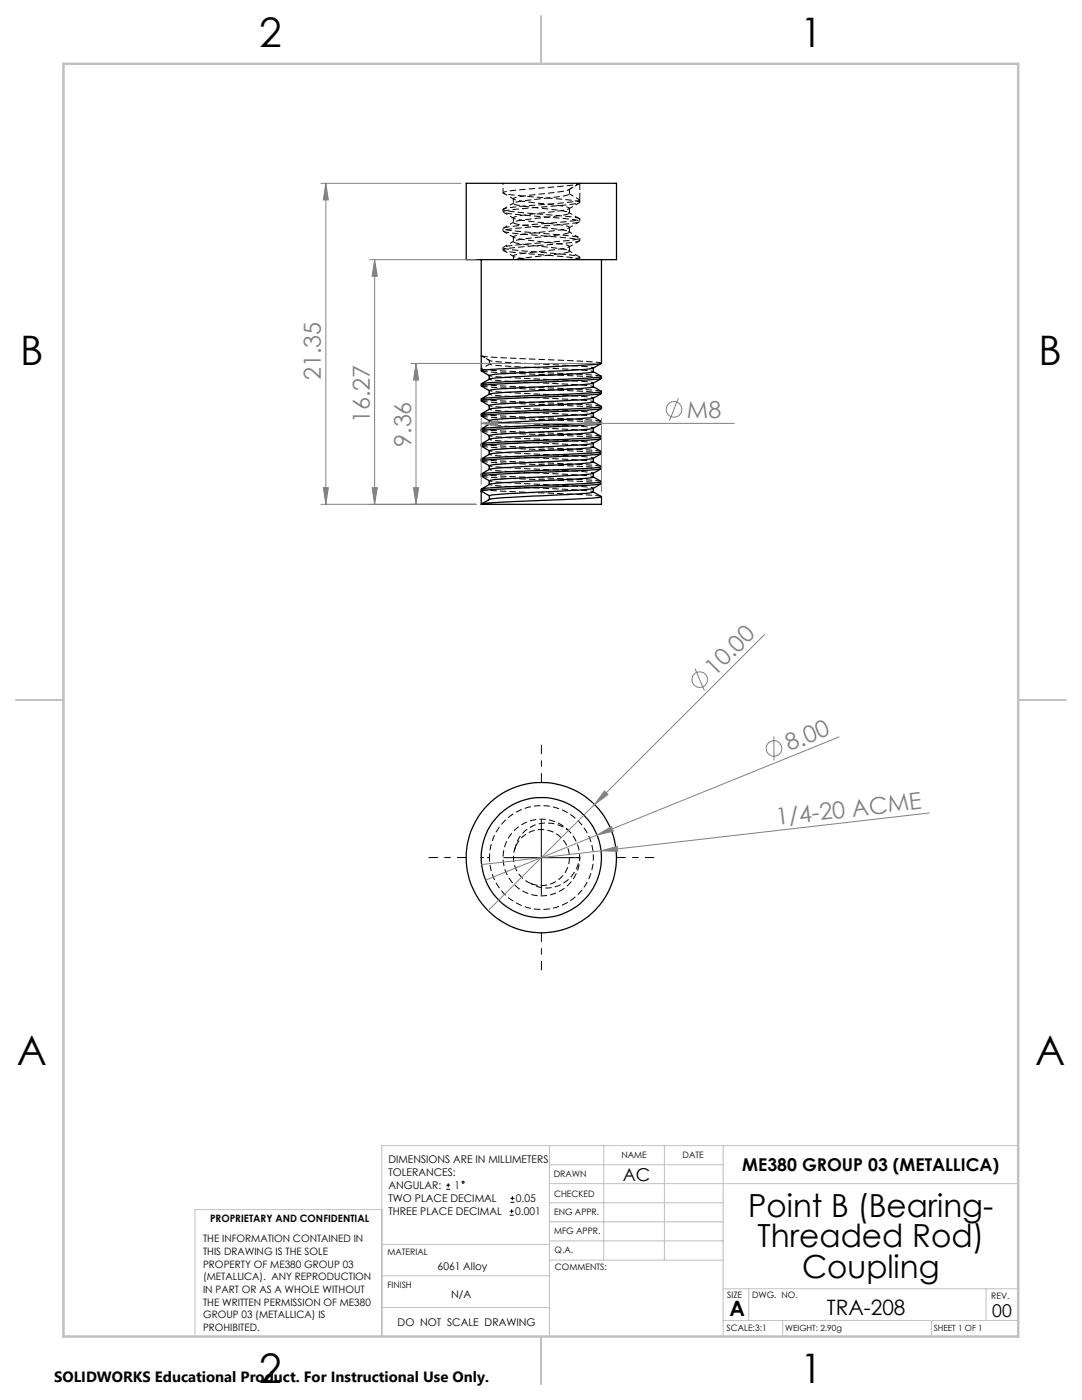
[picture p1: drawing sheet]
<svg xmlns="http://www.w3.org/2000/svg" width="216mm" height="279mm" viewBox="0 0 216 279" stroke-linecap="round" stroke-linejoin="round" font-family="sans-serif">
<path d="M97.7 171.1h-1.7M113.4 165.7a6.6 6.6 0 0 0-10.5 3.3" fill="none" stroke="#000" stroke-width=".2" stroke-dasharray="1.3 .6" stroke-dashoffset=".8" stroke-linecap="butt"/>
<g fill="none" stroke="#000" stroke-width=".2" stroke-dasharray="1.3 .6" stroke-dashoffset=".4" stroke-linecap="butt">
<path d="M100.4 38.5l2.1 1.3M113.4 37.9l2-1.2M113.6 37.8l2.1-1.2M115.7 39.9l-2.1-1.2M100.4 42.4l2.1 1.2M100.4 46.2l2.1 1.2M100.4 50l2.1 1.2M102.4 51.1v.7M102.5 44.3l-2.1 1.2M102.5 48.1l-2.1 1.2M102.5 40.5l-2.1 1.2M113.5 49.3l2.1-1.2"/>
<path d="M113.5 45.5l2.1-1.2M113.5 41.7l2.1-1.2M115.5 47.4l-2.1-1.2M115.5 51.2l-2.1-1.2M115.5 43.6l-2.1-1.2M97.7 72.7v-.8M97.7 171.1a10.4 10.4 0 0 1 15.1-9.2 10.4 10.4 0 0 1 1.2 17.7 10.4 10.4 0 0 1-16.3-7.1v-1.4"/>
</g>
<path d="M118.4 77.2l-3-.4-15.6-.8-1.8-.2-.3-.1v-.1M118.4 98.2l-3-.4-15.6-.8-1.8-.2-.3-.1v-.1M118.4 95.2l-3-.4-15.6-.8-1.8-.2-.3-.1v-.1M118.4 92.2l-3-.4-15.6-.8-1.8-.2-.3-.1v-.1M118.4 89.2l-3-.4-15.6-.8-1.8-.2-.3-.1v-.1M118.4 86.2l-3-.4-15.6-.8-1.8-.2-.3-.1v-.1M118.4 83.2l-3-.4-15.6-.8-1.8-.2-.3-.1v-.1M118.4 80.2l-3-.4-15.6-.8-1.8-.2-.3-.1v-.1M115.7 171.1h-2.1" fill="none" stroke="#000" stroke-width=".2" stroke-dasharray="1.3 .6" stroke-dashoffset=".6" stroke-linecap="butt"/>
<path d="M102.4 39.7v.9M113.6 38.7v-.9M115.7 39.9a29.8 29.8 0 0 1-7.5 .9 36.1 36.1 0 0 0-7.8 1 27.1 27.1 0 0 0 7 .9l.7 .1a39.1 39.1 0 0 1 7.6 .9 3 3 0 0 1-2.1 .5l-3.9 .3a61.9 61.9 0 0 0-9.3 1.1 20.4 20.4 0 0 0 5.9 .8l7.2 .6a3.4 3.4 0 0 1 2.2 .5l-.3 .2a60.6 60.6 0 0 1-8.9 .9 30.3 30.3 0 0 0-6.1 .8v.1a49.7 49.7 0 0 0 8.9 1l1 .1a22.8 22.8 0 0 1 5.4 .7l-.4 .2-1.9 .3M115.7 36.6a28.9 28.9 0 0 1-7.3 .9l-1.3 .1a29 29 0 0 0-6.7 .9 71.7 71.7 0 0 0 10.9 1.2l3 .3a1.76 1.76 0 0 1 1.4 .4 64.5 64.5 0 0 1-10.3 1.1l-3.6 .4a1.97 1.97 0 0 0-1.4 .4 51.2 51.2 0 0 0 9.5 1.1l4.3 .4 1.5 .4a6.7 6.7 0 0 1-3.3 .6l-5.6 .4a24 24 0 0 0-6.4 .9 43.5 43.5 0 0 0 8.7 1 25.4 25.4 0 0 1 6.6 .9 31 31 0 0 1-7.4 .9l-1.3 .1a26.7 26.7 0 0 0-6.6 .9 29.4 29.4 0 0 0 7.3 .9l1.3 .1a33.3 33.3 0 0 1 6.7 .8M102.4 43.5v.9M102.4 47.3v.9M113.6 42.5v-.9M113.6 46.3v-.9M113.6 50.1v-.9M102.9 169l-.3 .9M113.5 165.8a7.7 7.7 0 0 0-12.1 1.5 7.7 7.7 0 0 0 4.6 11.2 7.7 7.7 0 0 0 9.7-7.4M115.7 171.1a7.7 7.7 0 0 0-2.3-5.4" fill="none" stroke="#000" stroke-width=".2" stroke-dasharray="1.3 .6" stroke-dashoffset=".5" stroke-linecap="butt"/>
<path d="M105.9 176.3a5.6 5.6 0 0 0 7.3-3 5.6 5.6 0 0 0-3-7.3 5.6 5.6 0 0 0-7.3 3" fill="none" stroke="#000" stroke-width=".2" stroke-dasharray="1.3 .6" stroke-dashoffset="-.2" stroke-linecap="butt"/>
<g fill="none" stroke="#000" stroke-width=".2" stroke-dasharray="1.3 .6" stroke-linecap="butt">
<path d="M100.4 49.4v.5M100.4 45.6v.5M100.4 41.8v.5M115.7 40.4v-.5M115.7 44.2v-.5M115.7 48v-.5M115.7 51.8v-.5M97.7 77.9v.1M97.7 74.9v.1M118.4 77.2v-.1M118.4 74.2v-.1M120 78.1a324.2 324.2 0 0 0-20.5-1.1l-3.5-.4"/>
<path d="M120 75.1a324.2 324.2 0 0 0-20.5-1.1l-3.5-.4M97.7 99.7v-.1M97.7 92.9v.1M97.7 89.9v.1M97.7 86.9v.1M97.7 83.9v.1M97.7 80.9v.1M97.7 95.9v.1M118.4 95.2v-.1M118.4 92.2v-.1M118.4 89.2v-.1M118.4 86.2v-.1"/>
<path d="M118.4 83.2v-.1M118.4 80.2v-.1M118.4 98.2v-.1M120 99.1a324.4 324.4 0 0 0-20.5-1.1l-3.5-.4M120 96.1a324.2 324.2 0 0 0-20.5-1.1l-3.5-.4M120 93.1a324.4 324.4 0 0 0-20.5-1.1l-3.5-.4M120 90.1a324.2 324.2 0 0 0-20.5-1.1l-3.5-.4M120 87.1a324.2 324.2 0 0 0-20.5-1.1l-3.5-.4M120 84.1a324.2 324.2 0 0 0-20.5-1.1l-3.5-.4M120 81.1a324.2 324.2 0 0 0-20.5-1.1l-3.5-.4M115.7 171.1v-.1"/>
</g>
<path d="M113.6 37.8a18.6 18.6 0 0 1-5.8 .9l-3.4 .4a2.77 2.77 0 0 0-1.9 .6 37.2 37.2 0 0 0 7.8 1.2l1.1 .1a3.9 3.9 0 0 1 2.2 .6 12.2 12.2 0 0 1-4.4 .8l-4.3 .5a3.7 3.7 0 0 0-2.4 .6 42.2 42.2 0 0 0 8 1.2l1 .1a3.3 3.3 0 0 1 2.1 .6 13.5 13.5 0 0 1-4.6 .8l-4.3 .5a4.3 4.3 0 0 0-2.3 .6 7.1 7.1 0 0 0 3.5 .7 40.7 40.7 0 0 1 7.7 1.1v.1a30.4 30.4 0 0 1-7.1 1.1l-1.7 .2a4.9 4.9 0 0 0-2.4 .6 3.5 3.5 0 0 0 2.2 .5l1.3 .2M118.4 79.5l-.3-.2-1.8-.2-15.6-.8-3-.4M118.4 76.5l-.3-.2-1.8-.2-15.6-.8-3-.4M118.4 73.5l-.3-.2-1.8-.2-15.6-.8-3-.4M118.4 74.2l-3-.4-15.6-.8-2.1-.3M118.4 97.5l-.3-.2-1.8-.2-15.6-.8-3-.4M118.4 94.5l-.3-.2-1.8-.2-15.6-.8-3-.4M118.4 91.5l-.3-.2-1.8-.2-15.6-.8-3-.4M118.4 88.5l-.3-.2-1.8-.2-15.6-.8-3-.4M118.4 85.5l-.3-.2-1.8-.2-15.6-.8-3-.4M118.4 82.5l-.3-.2-1.8-.2-15.6-.8-3-.4M105.9 176.3a6.6 6.6 0 0 0 9.8-5.2" fill="none" stroke="#000" stroke-width=".2" stroke-dasharray="1.3 .6" stroke-dashoffset=".7" stroke-linecap="butt"/>
<path d="M120 78.5a197.6 197.6 0 0 0-17.2-1l-6.7-.5M120 75.5a197.6 197.6 0 0 0-17.2-1l-6.7-.5M120 72.5a197.6 197.6 0 0 0-17.2-1l-6.7-.5M120 96.5a197.6 197.6 0 0 0-17.2-1l-6.7-.5M120 93.5a197.6 197.6 0 0 0-17.2-1l-6.7-.5M120 90.5a197.6 197.6 0 0 0-17.2-1l-6.7-.5M120 87.5a197.6 197.6 0 0 0-17.2-1l-6.7-.5M120 84.5a197.6 197.6 0 0 0-17.2-1l-6.7-.5M120 81.5a197.6 197.6 0 0 0-17.2-1l-6.7-.5M102.9 169a5.6 5.6 0 0 0 3 7.3" fill="none" stroke="#000" stroke-width=".2" stroke-dasharray="1.3 .6" stroke-dashoffset=".1" stroke-linecap="butt"/>
<g fill="none" stroke="#000" stroke-width=".25">
<path d="M93 36.6h30v15.2h-30zM96 51.8v22.2M120 51.8l-.1 20.8-3.4 .3-17 .7-2.8 .2-.7 .2h.1M96.1 77l1.5 1M96.1 74l1.5 1M118.4 79.5a209.5 209.5 0 0 1-16.7 1l-4 .4-.1 .8M118.4 77.2l1.6 .9a149.7 149.7 0 0 1-15.9 .9l-7.8 .5-.3 .1v.4M118.4 74.2l1.6 .9a141.9 141.9 0 0 1-14.6 .9l-8.2 .4-1.2 .2v.4M118.4 77.2l-3 .4-16.4 .9a4.1 4.1 0 0 0-2.9 1.1M118.4 74.2l-3 .4-16.4 .8a4.5 4.5 0 0 0-2.9 1.2M118.4 79.4v.8M118.4 76.4v.8"/>
<path d="M118.4 73.4v.8M120 78.5l-1.6 1M120 75.5l-.8 .5a4.8 4.8 0 0 1-3 .8l-3 .1a161.9 161.9 0 0 0-15.6 1v.8M120 72.5a6.3 6.3 0 0 1-4.6 1.3l-2.2 .1a161.9 161.9 0 0 0-15.6 1v.8M120 78.1l-.1 .5-2.5 .2-17.9 .8-2.8 .2-.7 .2h.1M120 75.1l-.1 .5-1.7 .2-18.7 .8-2.8 .2-.7 .2h.1M96.1 92.1l1.5 .9M96.1 89.1l1.5 .9M96.1 86.1l1.5 .9M96.1 83.1l1.5 .9M96.1 80l1.5 1M96.1 95.1l1.5 .9"/>
<path d="M97.6 93v.7M97.6 90v.7M97.6 87v.7M97.6 96v.7M97.6 99v.7M118.4 82.5a209.5 209.5 0 0 1-16.7 1l-4 .4-.1 .8M118.4 97.5l-3 .3-14.7 .8-2.3 .1-.8 .3M118.4 94.5l-3 .3-12.6 .7a17.7 17.7 0 0 0-5.2 .5M118.4 91.5a209.5 209.5 0 0 1-16.7 1l-2.7 .2-1.4 .3M118.4 88.5a209.5 209.5 0 0 1-16.7 1l-2.7 .2-1.4 .3M118.4 95.2l1.6 .9a158.9 158.9 0 0 1-15.9 .9l-5.5 .3-2.5 .3-.1 3M118.4 92.2l1.6 .9a158.9 158.9 0 0 1-15.9 1l-7.8 .4-.3 .1v.4"/>
<path d="M118.4 89.2l1.6 .9a158.9 158.9 0 0 1-15.9 1l-7.8 .4-.3 .1v.4M118.4 86.2l1.6 .9a158.9 158.9 0 0 1-15.9 1l-7.8 .4-.3 .1v.4M118.4 83.2l1.6 .9a141.9 141.9 0 0 1-14.6 .9l-8.2 .4-1.1 .2-.1 .4M118.4 80.2l1.6 .9a141.9 141.9 0 0 1-14.6 .9l-8.2 .4-1.1 .2-.1 .4M118.4 95.2a70 70 0 0 1-10.4 .8l-9 .4a3 3 0 0 0-2.1 .7l-.8 .5M118.4 92.2l-.8 .2-3.3 .2-15.3 .9a4.1 4.1 0 0 0-2.9 1.1M118.4 89.2l-.8 .2-3.3 .2-15.3 .9a4.1 4.1 0 0 0-2.9 1.1M118.4 86.2l-.8 .2-3.3 .2-15.3 .9a4.1 4.1 0 0 0-2.9 1.1M118.4 83.2l-.8 .2-3.3 .2-15.3 .9a4.1 4.1 0 0 0-2.9 1.1M118.4 80.2l-3 .4-16.4 .9a4.1 4.1 0 0 0-2.9 1.1M118.4 98.2a70 70 0 0 1-10.4 .8l-9 .4a3 3 0 0 0-2.1 .7l-.8 .5M118.4 98.2l1.5 1a199.1 199.1 0 0 1-17.1 .9l-2.3 .1a16.3 16.3 0 0 0-4.5 .4"/>
<path d="M118.4 94.5v.7M118.4 91.5v.7M118.4 88.5v.7M118.4 85.4v.8M118.4 82.4v.8M118.4 97.5v.7M120 93.5l-1.6 1M120 90.5l-1.6 1M120 87.5l-1.6 1M120 84.5l-.8 .5a4.8 4.8 0 0 1-3 .8l-13.4 .6a19 19 0 0 0-5.2 .6M120 81.5l-1.6 1M120 96.5l-1.6 1"/>
<path d="M120 96.1v.4a141.9 141.9 0 0 1-14.6 .9l-7.5 .3-1.9 .3 1.6 1M120 93.1v.4a141.9 141.9 0 0 1-14.6 .9l-7.5 .3-1.6 .2-.3 .1 .1 .1M120 90.1v.4a39.8 39.8 0 0 1-8 .6 187.8 187.8 0 0 0-15.9 .9v.1M120 87.1v.4a39.8 39.8 0 0 1-8 .6 187.8 187.8 0 0 0-15.9 .9v.1M120 84.1v.4a35.6 35.6 0 0 1-6.8 .6l-13.7 .5-2.8 .2-.6 .1v.2M120 81.1l-.1 .5-2.5 .2-17.9 .8-2.8 .2-.6 .1v.2M120 99.1v1.5h-24"/>
<circle cx="108" cy="171.1" r="15"/>
<circle cx="108" cy="171.2" r="12"/>
</g>
<path d="M96 73.6l1.7-.9M96.1 71l1.6 1M97.7 71.9l-1.7-.9M97.7 99.7l-1.6 .9" fill="none" stroke="#000" stroke-width=".2" stroke-dasharray="1.3 .6" stroke-dashoffset=".9" stroke-linecap="butt"/>
<path d="M113.6 38.7a18.6 18.6 0 0 1-5.8 1l-3.4 .4a2.77 2.77 0 0 0-1.9 .6 37.2 37.2 0 0 0 7.8 1.1l1.1 .2a3.9 3.9 0 0 1 2.2 .5 12.2 12.2 0 0 1-4.4 .8l-4.3 .5a3.7 3.7 0 0 0-2.4 .7 42.2 42.2 0 0 0 8 1.2l1 .1a3.3 3.3 0 0 1 2.1 .5 13.5 13.5 0 0 1-4.6 .9l-4.3 .5a4.3 4.3 0 0 0-2.3 .5 7.1 7.1 0 0 0 3.5 .7 40.8 40.8 0 0 1 7.7 1.2v.1a30.4 30.4 0 0 1-7.1 1.1l-3.6 .5M115.7 36.6v3.3" fill="none" stroke="#000" stroke-width=".2" stroke-dasharray="1.3 .6" stroke-dashoffset="-.1" stroke-linecap="butt"/>
<path d="M100.4 36.6v1.9" fill="none" stroke="#000" stroke-width=".2" stroke-dasharray="1.3 .6" stroke-dashoffset="1" stroke-linecap="butt"/>
<g fill="none" stroke="#808080" stroke-width=".2">
<path d="M64 36.6h28M65 36.6v64M65 36.6l.5 3.3h-1zM73.8 51.8h21.2M74.8 51.8v48.8M74.8 51.8l.5 3.3h-1zM82 72.5h37M83 72.5v28.1M83 72.5l.5 3.3h-1zM135.4 79.5l-1.8 4.4M64.5 97.3h1l-.5 3.3zM74.3 97.3h1l-.5 3.3z"/>
<path d="M82.5 97.3h1l-.5 3.3zM96 84.5l3.3-.5v1zM96 83.5v13.1M96 84.5h50.5M116.7 84l3.3 .5-3.3 .5zM120 83.5v14.6M64 100.6h31M138.7 133.4l1.8 4.4M152.5 126.6l-55.1 55.2M120.6 157.9l.7 .7-2.7 1.9zM154.4 147v4.8M167.4 147.1l-48.3 19.6"/>
<path d="M119.1 166.7l2.9-1.7 .4 .9zM119.1 166.7l-22.2 8.9M119.9 169.8l3.3-.9 .1 1zM119.9 169.8l-23.8 2.7M185.5 162.2l-65.6 7.6"/>
<circle cx="134.5" cy="81.7" r="1.55"/>
<circle cx="139.6" cy="135.6" r="1.55"/>
<circle cx="154.5" cy="149.4" r="1.56"/>
</g>
<g fill="none" stroke="#000" stroke-width=".2">
<path d="M100.5 171.2h15M108 163.7v14.9M89 237.3h.8M89 236.5h.8M89.4 236.1v.9M101.8 240h.9M101.8 239.1h.9M102.2 238.7v.8M101.7 242.5h.8M101.7 241.7h.8M102.1 241.3v.8"/>
<circle cx="92.4" cy="235.9" r=".2"/>
</g>
<path d="M108 156.1v-7.5M93 171.1h-7.5M123 171.1h7.5M108 186.1v7.5" fill="none" stroke="#000" stroke-width=".2" stroke-dasharray="15.2 1.3 1.3 1.3" stroke-dashoffset="13.4" stroke-linecap="butt"/>
<g fill="none" stroke="#c0c0c0" stroke-width=".2">
<path d="M109.6 228.6v38.1M109.6 232.4h34.7M109.6 236.2h93.6M120.5 228.6v22.9M132.6 228.6v22.9M144.3 228.6v38.1M203.2 228.6h-127v38.1M76.2 254.6h33.4M76.2 248.4h33.4M76.2 241.4h-37.3v25.3M109.6 251.5h34.7M109.6 240h34.7"/>
<path d="M109.6 243.8h34.7M109.6 247.7h34.7M144.3 257.2h58.9M149.4 257.2v6.3M196.7 257.2v6.3M76.2 260.9h33.4M144.3 263.5h58.9M156.2 263.5v3.2M185.9 263.5v3.2"/>
</g>
<path d="M108 3.2v9.5M3.1 139.7h9.6M203.2 139.7h9.5M108 266.7v9.6" fill="none" stroke="#c0c0c0" stroke-width=".25"/>
<path d="M12.7 12.7h190.5v254h-190.5z" fill="none" stroke="#c0c0c0" stroke-width=".5"/>
<g fill="#808080">
<path d="M119.9 169.8l3.3-.9 .1 1z"/>
<path d="M119.1 166.7l2.9-1.7 .4 .9z"/>
<path d="M120.6 157.9l.7 .7-2.7 1.9z"/>
<path d="M96 84.5l3.3-.5v1zM116.7 84l3.3 .5-3.3 .5z"/>
<path d="M74.3 97.3h1l-.5 3.3zM74.8 51.8l.5 3.3h-1zM82.5 97.3h1l-.5 3.3zM83 72.5l.5 3.3h-1z"/>
<path d="M65 36.6l.5 3.3h-1zM64.5 97.3h1l-.5 3.3z"/>
</g>
<g font-size="8.1">
<text x="51.7" y="9.3">2</text>
<text x="159.7" y="9.3">1</text>
<text x="4" y="72.8">B</text>
<text x="207.2" y="72.8">B</text>
<text x="3.3" y="212.5">A</text>
<text x="206.5" y="212.5">A</text>
<text x="51.7" y="276">2</text>
<text x="159.7" y="276">1</text>
</g>
<g font-size="6.3">
<text x="149.3" y="242.8">Point B (Bearing-</text>
<text x="151.2" y="248.9">Threaded Rod)</text>
<text x="160" y="255">Coupling</text>
</g>
<g font-size="4.7" fill="#808080">
<text x="64" y="75.9" transform="rotate(-90 64 75.9)">21.35</text>
<text x="137.1" y="83.4">M8</text>
<text x="73.8" y="84.5" transform="rotate(-90 73.8 84.5)">16.27</text>
<text x="82" y="89.2" transform="rotate(-90 82 89.2)">9.36</text>
<text x="142.7" y="135" transform="rotate(-45 142.7 135)">10.00</text>
<text x="157.5" y="150" transform="rotate(-22 157.5 150)">8.00</text>
<text x="155" y="164.7" transform="rotate(-7 155 164.7)">1/4-20 ACME</text>
</g>
<g font-size="4.2">
<text x="145.6" y="262.7">A</text>
<text x="165" y="262.4">TRA-208</text>
</g>
<g font-size="3.5">
<text x="148.1" y="233.6">ME380 GROUP 03 (METALLICA)</text>
<text x="124.3" y="235.6">AC</text>
<text x="198" y="262.8">00</text>
</g>
<text font-size="3" x="10.8" y="275.7">SOLIDWORKS Educational Product. For Instructional Use Only.</text>
<g font-size="2.1">
<text x="77.5" y="232.2">DIMENSIONS ARE IN MILLIMETERS</text>
<text x="77.5" y="234.7">TOLERANCES:</text>
<text x="77.5" y="237.3">ANGULAR:</text>
<text x="77.5" y="239.9">TWO PLACE DECIMAL</text>
<text x="90.7" y="237.3">1</text>
<text x="102.9" y="239.9">0.05</text>
<text x="77.5" y="242.5">THREE PLACE DECIMAL</text>
<text x="102.8" y="242.5">0.001</text>
<text x="87.3" y="253.4">6061 Alloy</text>
<text x="90" y="259">N/A</text>
<text x="79.3" y="264.6">DO NOT SCALE DRAWING</text>
</g>
<g font-size="2">
<text x="41.9" y="244">PROPRIETARY AND CONFIDENTIAL</text>
<text x="40.5" y="248">THE INFORMATION CONTAINED IN</text>
<text x="40.5" y="250.5">THIS DRAWING IS THE SOLE</text>
<text x="40.5" y="253">PROPERTY OF ME380 GROUP 03</text>
<text x="40.5" y="255.5">(METALLICA). ANY REPRODUCTION</text>
<text x="40.5" y="258.1">IN PART OR AS A WHOLE WITHOUT</text>
<text x="40.5" y="260.6">THE WRITTEN PERMISSION OF ME380</text>
<text x="40.5" y="263.1">GROUP 03 (METALLICA) IS</text>
<text x="40.5" y="265.6">PROHIBITED.</text>
</g>
<g font-size="1.8">
<text x="124" y="231.1">NAME</text>
<text x="136.2" y="231.1">DATE</text>
<text x="110.5" y="234.8">DRAWN</text>
<text x="110.5" y="238.9">CHECKED</text>
<text x="110.6" y="242.5">ENG APPR.</text>
<text x="77.3" y="250.5">MATERIAL</text>
<text x="110.6" y="246.3">MFG APPR.</text>
<text x="110.7" y="250">Q.A.</text>
<text x="77.3" y="257">FINISH</text>
<text x="110.7" y="253.5">COMMENTS:</text>
<text x="145.1" y="259">SIZE</text>
<text x="150.1" y="259.1">DWG. NO.</text>
<text x="197.8" y="259.2">REV.</text>
<text x="145" y="265.7">SCALE:3:1</text>
</g>
<g font-size="1.7">
<text x="156.7" y="265.7">WEIGHT: 2.90g</text>
<text x="186.3" y="265.7">SHEET 1 OF 1</text>
</g>
</svg>
